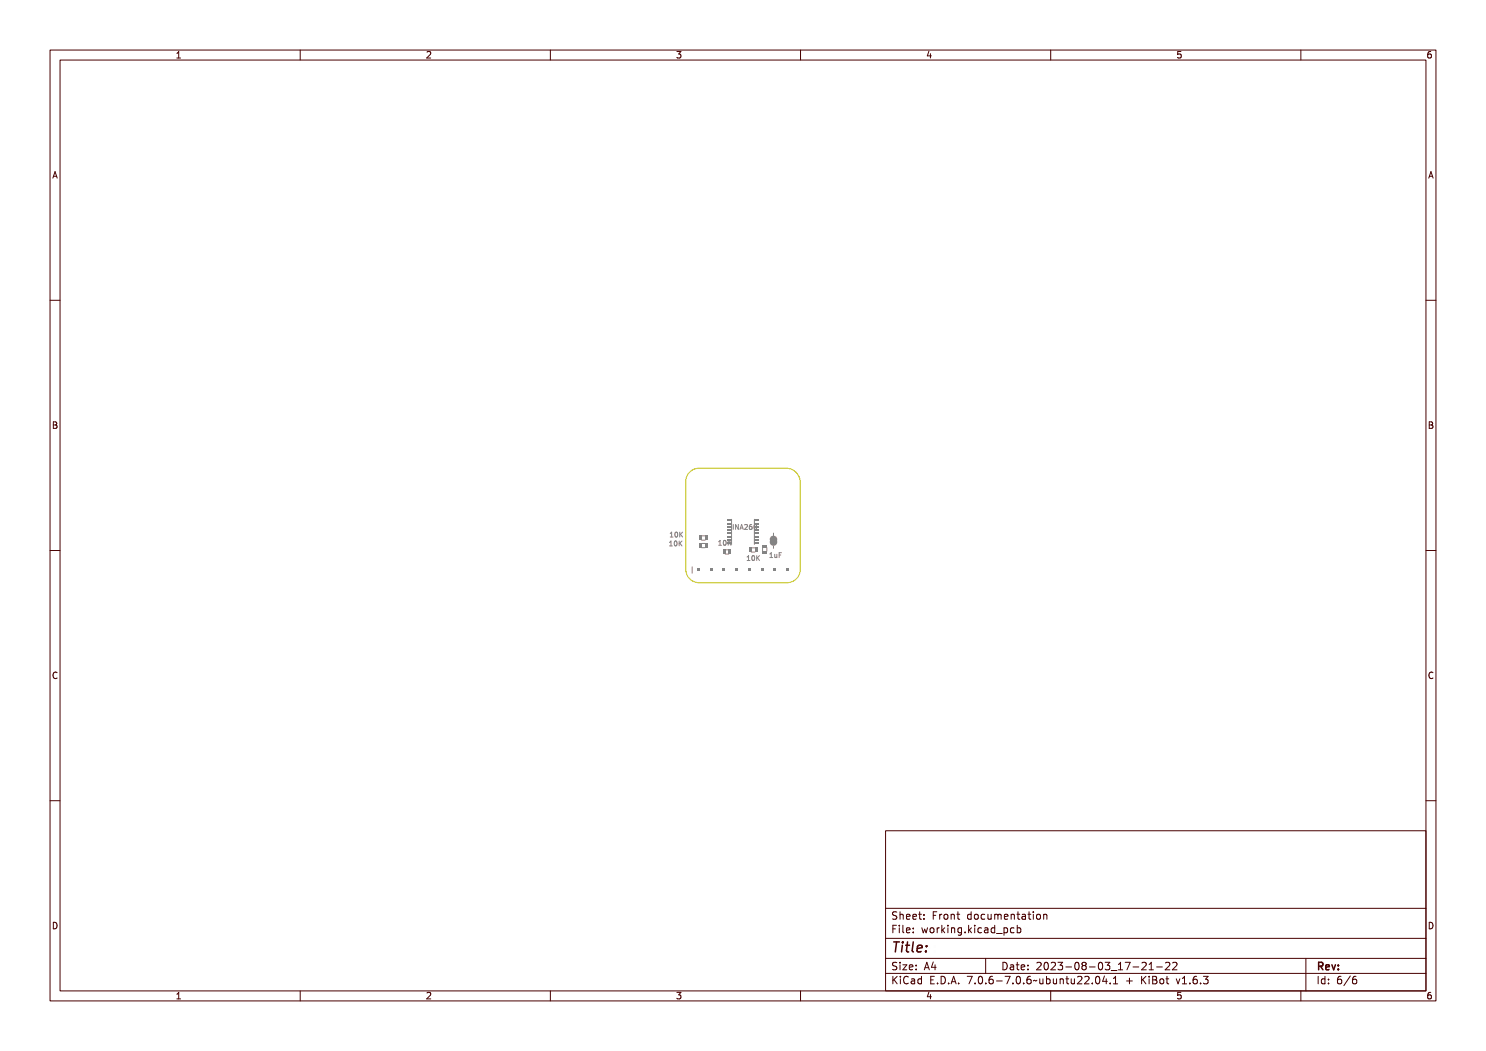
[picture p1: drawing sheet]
<svg xmlns="http://www.w3.org/2000/svg" width="297mm" height="210mm" viewBox="0 0 297 210" stroke-linecap="round" stroke-linejoin="round" font-family="sans-serif">
<g fill="none" stroke="#848484" stroke-width=".2">
<path d="M133.8 109.1h.6M133.9 108.3l-.1 .1M134 107.3h.5M134 106.6h.1M134.3 108.2h.4v.8l.2 .1h-.6l.2-.1v-.7h-.2zM134.4 106.4h.4v.8l.2 .1h-.5l.2-.1v-.7l-.3 .1zM135.1 108.3l.1-.1a.46 .46 0 0 1 .4 .4 .46 .46 0 0 1-.4 .5l-.2-.2zM135.2 106.5l.1-.1a.46 .46 0 0 1 .5 .5 .46 .46 0 0 1-.5 .4l-.1-.2zM135.3 108.3a.39 .39 0 0 1 .2 .3 .39 .39 0 0 1-.2 .4zM135.4 106.5a.39 .39 0 0 1 .2 .4 .39 .39 0 0 1-.2 .3zM135.8 108.2h.1v.4l.6-.4-.4 .4 .4 .5h-.1l-.4-.5-.1 .5h-.1zM135.9 106.4h.2v.4l.5-.4-.3 .4 .3 .5h-.1l-.3-.4-.1 .4h-.2z"/>
<path d="M140.2 107.9h.7M140.2 107.1h.7M143.6 109h.6M143.7 108.2l-.1 .1M144.1 108.1l.4-.1v.9l.2 .1h-.6l.2-.1v-.7h-.2zM144.9 108.1h.1a.46 .46 0 0 1 .4 .4 .46 .46 0 0 1-.4 .5l-.2-.3zM145.1 108.2a.39 .39 0 0 1 .2 .3 .39 .39 0 0 1-.2 .4zM145.6 108h.1v.5l.6-.5-.4 .4 .4 .6h-.1l-.4-.5-.1 .5h-.1zM146.4 104.9h.5l-.2 .1v.7l.2 .1h-.5l.2-.1v-.7zM147.2 104.9h.1l.3 .8v-.8h.2v.9h-.2l-.3-.8v.8h-.1zM148.2 104.9h.1l.3 .9h-.1l-.1-.2h-.3l-.1 .2h-.1zM148.3 105l.1 .5h-.3z"/>
<path d="M148.7 104.9a.37 .37 0 0 1 .6 .2 .37 .37 0 0 1-.3 .5l-.1 .1h.4v.1h-.6l.5-.6a.23 .23 0 0 0-.2-.2 .23 .23 0 0 0-.3 0zM149.3 111.1h.3v.8l.2 .1h-.5l.2-.1v-.7l-.2 .1zM149.6 105l.3-.1 .2 .1a.28 .28 0 0 0-.4 0 .28 .28 0 0 0-.1 .3 .32 .32 0 0 1 .5 .1 .32 .32 0 0 1-.2 .5 .32 .32 0 0 1-.4-.3zM150.1 111.2l.1-.1a.46 .46 0 0 1 .4 .5 .46 .46 0 0 1-.4 .4l-.2-.2zM150.2 111.2a.39 .39 0 0 1 .3 .4 .39 .39 0 0 1-.3 .3zM150.4 105l.1-.1a.46 .46 0 0 1 .4 .4 .46 .46 0 0 1-.4 .5l-.2-.2zM150.5 105a.39 .39 0 0 1 .3 .3 .39 .39 0 0 1-.3 .4zM150.8 111.1h.1v.4l.6-.4-.4 .4 .4 .5h-.2l-.3-.4-.1 .4h-.1zM153.8 110.5h.4v.8l.2 .1h-.6l.2-.1v-.7l-.2 .1zM154.6 110.7h.1v.6l.1 .1 .2-.2v-.5h.1v.7l-.1-.1a.23 .23 0 0 1-.3 .1 .23 .23 0 0 1-.1-.2zM155.4 110.5h.5v.1h-.4v.3h.4v.1h-.4v.4h-.1z"/>
<circle cx="135.3" cy="108.6" r=".09"/>
<circle cx="135.5" cy="106.9" r=".09"/>
<circle cx="145.1" cy="108.5" r=".09"/>
<circle cx="149.8" cy="105.5" r=".21"/>
<circle cx="150.3" cy="111.6" r=".09"/>
<circle cx="150.6" cy="105.3" r=".09"/>
</g>
<g fill="#848484">
<path d="M140.9 107h.5v1h-.5z" fill-rule="evenodd"/>
<path d="M139.7 107h.5v1h-.5z" fill-rule="evenodd"/>
</g>
<path d="M146.2 103.8v5M150.8 103.8v5" fill="none" stroke="#848484" stroke-width=".2"/>
<g fill="#848484">
<path d="M150.8 103.9h.8v.2h-.8z" fill-rule="evenodd"/>
<path d="M145.4 103.9h.8v.2h-.8z" fill-rule="evenodd"/>
<path d="M150.8 104.5h.8v.3h-.8z" fill-rule="evenodd"/>
<path d="M145.4 104.5h.8v.3h-.8z" fill-rule="evenodd"/>
<path d="M150.8 105.2h.8v.2h-.8z" fill-rule="evenodd"/>
<path d="M145.4 105.2h.8v.2h-.8z" fill-rule="evenodd"/>
<path d="M150.8 105.8h.8v.2h-.8z" fill-rule="evenodd"/>
<path d="M145.4 105.8h.8v.2h-.8z" fill-rule="evenodd"/>
<path d="M150.8 106.5h.8v.2h-.8z" fill-rule="evenodd"/>
<path d="M145.4 106.5h.8v.2h-.8z" fill-rule="evenodd"/>
<path d="M150.8 107.1h.8v.3h-.8z" fill-rule="evenodd"/>
<path d="M145.4 107.1h.8v.3h-.8z" fill-rule="evenodd"/>
<path d="M150.8 107.8h.8v.2h-.8z" fill-rule="evenodd"/>
<path d="M150.8 108.4h.8v.2h-.8z" fill-rule="evenodd"/>
</g>
<path d="M140.2 109.4h.7M140.2 108.6h.7" fill="none" stroke="#848484" stroke-width=".2"/>
<g fill="#848484">
<path d="M140.9 108.5h.5v1h-.5z" fill-rule="evenodd"/>
<path d="M139.7 108.5h.5v1h-.5z" fill-rule="evenodd"/>
</g>
<path d="M152.4 109.4v.7M153.3 109.4v.7" fill="none" stroke="#848484" stroke-width=".2"/>
<g fill="#848484">
<path d="M152.4 108.9h.9v.5h-.9z" fill-rule="evenodd"/>
<path d="M152.4 110.1h.9v.5h-.9z" fill-rule="evenodd"/>
</g>
<path d="M150.2 109.5h.7M150.2 110.3h.7" fill="none" stroke="#848484" stroke-width=".2"/>
<g fill="#848484">
<path d="M149.7 109.4h.5v1h-.5z" fill-rule="evenodd"/>
<path d="M150.8 109.4h.5v1h-.5z" fill-rule="evenodd"/>
</g>
<path d="M144.9 110.7h.8M144.9 109.9h.8" fill="none" stroke="#848484" stroke-width=".2"/>
<g fill="#848484">
<path d="M145.6 109.8h.5v1h-.5z" fill-rule="evenodd"/>
<path d="M144.5 109.8h.5v1h-.5z" fill-rule="evenodd"/>
</g>
<path d="M138.3 113.3v1.2" fill="none" stroke="#848484" stroke-width=".2"/>
<g fill="#848484">
<path d="M139.4 113.6h.5v.5h-.5z" fill-rule="evenodd"/>
<path d="M141.9 113.6h.5v.5h-.5z" fill-rule="evenodd"/>
<path d="M144.4 113.6h.5v.5h-.5z" fill-rule="evenodd"/>
<path d="M147 113.6h.5v.5h-.5z" fill-rule="evenodd"/>
<path d="M149.5 113.6h.5v.5h-.5z" fill-rule="evenodd"/>
<path d="M152.1 113.6h.5v.5h-.5z" fill-rule="evenodd"/>
<path d="M154.6 113.6h.5v.5h-.5z" fill-rule="evenodd"/>
<path d="M157.1 113.6h.5v.5h-.5z" fill-rule="evenodd"/>
</g>
<path d="M154.6 106.5v.5M154.6 109.1v.5" fill="none" stroke="#848484" stroke-width=".2"/>
<path d="M154.5 108.3l.1 .1 .1-.1M154.5 107.8l.1-.1 .1 .1" fill="none" stroke="#848484" stroke-width="1.3"/>
<path d="M138 94.2l1-.5 .6-.1h17.7a2.8 2.8 0 0 1 2.6 2.9v17.4a2.6 2.6 0 0 1-2.6 2.5h-17.7a2.67 2.67 0 0 1-2.5-2.8v-17.3a2.6 2.6 0 0 1 .9-2.1z" fill="none" stroke="#c2c200" stroke-width=".2"/>
<g fill="none" stroke="#480000" stroke-width=".2">
<path d="M10 10h277v190h-277zM12 12h273v186h-273zM60 10v2M110 10v2M160 10v2M210 10v2M260 10v2M10 60h2M285 60h2M10 110h2M285 110h2M10 160h2"/>
<path d="M285 160h2M177 166h108v32h-108zM60 198v2M110 198v2M160 198v2M177 181.5h108M177 187.5h108M177 191.5h108M177 194.5h108M178.1 195.2h.2v.6l.6-.6h.3l-.6 .6 .6 .8h-.2l-.5-.7-.2 .2v.5h-.2zM178.2 185h.9v.2h-.7v.4h.6v.2h-.6v.7h-.2zM178.3 182.4l.5-.1h.2v.2a.31 .31 0 0 0-.5-.1 .31 .31 0 0 0 0 .5 .5 .5 0 0 1 .6 .6 .5 .5 0 0 1-.8 .2l-.1-.2a.34 .34 0 0 0 .4 .1 .34 .34 0 0 0 .1-.5 .47 .47 0 0 1-.5-.2 .47 .47 0 0 1 .1-.5z"/>
<path d="M178.3 192.5l.5-.1h.2v.2a.31 .31 0 0 0-.5-.1 .31 .31 0 0 0 0 .5 .5 .5 0 0 1 .6 .6 .5 .5 0 0 1-.8 .2l-.1-.2a.34 .34 0 0 0 .4 .1 .34 .34 0 0 0 .1-.5 .47 .47 0 0 1-.5-.2 .47 .47 0 0 1 .1-.5zM179.4 182.2h.2v.6a.35 .35 0 0 1 .4-.1 .35 .35 0 0 1 .2 .4v.6h-.2v-.8h-.4v.8h-.2zM179.5 185.4h.4v.9h.4v.2h-.9v-.2h.3v-.8h-.2zM179.5 192.8h.4v.9h.4v.1h-.9v-.1h.3v-.8h-.2zM179.5 195.6h.4v.9h.4v.1h-.9v-.1h.3v-.8h-.2zM179.7 184.9h.2v.3h-.2zM179.7 192.3h.2v.3h-.2zM179.7 195.1h.2v.3h-.2zM180.6 184.9h.4v1.3l.4 .1v.2l-.5-.2v-1.2h-.3zM180.6 192.8h.8l-.6 .9h.6v.1h-.8l.6-.9h-.6zM180.7 182.8l.1-.1a.49 .49 0 0 1 .5 0 .49 .49 0 0 1 .2 .5h-.8a.42 .42 0 0 0 .3 .4 .42 .42 0 0 0 .4-.1 .47 .47 0 0 1-.4 .3 .47 .47 0 0 1-.4-.3zM180.7 195.4a.4 .4 0 0 1 .4-.3 .4 .4 0 0 1 .4 .3 .56 .56 0 0 0-.8 .4 .56 .56 0 0 0 .5 .7l.3-.1a.43 .43 0 0 1-.5 .3 .43 .43 0 0 1-.4-.4v-.6z"/>
<path d="M180.8 182.9l.4-.1 .1 .3h-.6zM181.8 195.6l.3-.1a.43 .43 0 0 1 .5 .5v.6h-.1v-.1a.38 .38 0 0 1-.5 .2 .38 .38 0 0 1-.2-.5 .38 .38 0 0 1 .4-.2h.3a.35 .35 0 0 0-.3-.4 .35 .35 0 0 0-.4 .2zM181.9 182.8l.1-.1a.49 .49 0 0 1 .5 0 .49 .49 0 0 1 .2 .5h-.8a.42 .42 0 0 0 .3 .4 .42 .42 0 0 0 .5-.1 .47 .47 0 0 1-.5 .3 .47 .47 0 0 1-.4-.3zM181.9 185.5l.1-.1a.49 .49 0 0 1 .5 0 .49 .49 0 0 1 .2 .5h-.8a.42 .42 0 0 0 .3 .4 .42 .42 0 0 0 .5-.1 .47 .47 0 0 1-.5 .3 .47 .47 0 0 1-.4-.3zM181.9 192.9l.1-.1a.49 .49 0 0 1 .5 0 .49 .49 0 0 1 .2 .5h-.8a.42 .42 0 0 0 .3 .4 .42 .42 0 0 0 .5-.1 .47 .47 0 0 1-.5 .3 .47 .47 0 0 1-.4-.3zM182 196.2l.5-.1a.31 .31 0 0 1-.2 .4 .31 .31 0 0 1-.4-.1zM182 182.9l.4-.1 .1 .3h-.6zM182 185.6l.4-.1 .1 .3h-.6zM182 193l.4-.1 .1 .3h-.6zM183 195.7l.4-.2 .2 .2v-.6h.2v1.5h-.2v-.1a.42 .42 0 0 1-.5 .1 .42 .42 0 0 1-.2-.5zM183.2 195.8l.1-.1a.4 .4 0 0 1 .3 .4 .4 .4 0 0 1-.3 .4l-.2-.2zM183.2 182.3h.2v.4h.4v.1h-.4v.7l.4 .1v.1h-.4l-.1-.1-.1-.8h-.3v-.1h.3z"/>
<path d="M183.3 185.4h.2v.3h-.2zM183.3 186.2h.2v.3h-.2zM183.3 192.8h.2v.3h-.2zM183.3 193.6h.2v.2h-.2zM184.5 182.7h.2v.3h-.2zM184.5 183.5h.2v.2h-.2zM185.2 185.4h.2l.2 .8 .1-.5h.2l.2 .5 .1-.8h.2l-.2 1.1h-.2l-.2-.7-.2 .7h-.1zM185.4 195.2h.9v.2h-.7v.4h.6v.2h-.6v.5h.7v.1h-.9zM185.7 192.4h.2l.5 1.4h-.2l-.1-.3h-.5l-.1 .3h-.2zM185.8 192.6l.2 .7h-.4zM186.6 182.3h.9v.2h-.7v.4h.6v.2h-.6v.6h-.2zM186.8 185.6l.1-.1a.39 .39 0 0 1 .4 .4 .39 .39 0 0 1-.4 .4l-.1-.2z"/>
<path d="M186.9 196.4h.2v.2h-.2zM187.1 192.4h.2v.9h.2v.2h-.2v.3h-.2v-.3h-.6zM187.1 192.6v.7h-.4zM187.8 195.2a.76 .76 0 0 1 .9 .7 .76 .76 0 0 1-.9 .7zM188 195.4a.57 .57 0 0 1 .5 .5 .57 .57 0 0 1-.5 .6zM188 182.7h.2v.2v-.1a.29 .29 0 0 1 .3-.2 .29 .29 0 0 1 .3 .3 .37 .37 0 0 0-.5-.1 .37 .37 0 0 0-.1 .4v.5h-.2zM188 185.4h.2v.2v-.1a.29 .29 0 0 1 .3-.2 .29 .29 0 0 1 .3 .3 .37 .37 0 0 0-.5-.1 .37 .37 0 0 0-.1 .4v.6h-.2zM189.1 184.9h.1v.9l.5-.4h.2l-.4 .4 .5 .7h-.2l-.4-.6-.2 .1v.5h-.1zM189.2 182.9l.1-.1a.39 .39 0 0 1 .4 .4 .39 .39 0 0 1-.4 .4l-.1-.2zM189.3 196.4h.3v.2h-.3zM190.2 182.7h.2v.1a.35 .35 0 0 1 .4-.1 .35 .35 0 0 1 .3 .4v.6h-.2l-.1-.8h-.3l-.1 .8h-.2zM190.3 185.4h.4v.9h.4v.2h-.9v-.2h.4v-.8h-.3z"/>
<path d="M190.5 195.2h.3l.4 1.4h-.2l-.1-.3h-.5l-.1 .3h-.2zM190.6 184.9h.1v.3h-.1zM190.6 195.4l.2 .7h-.4zM191.4 185.4h.2v.1a.35 .35 0 0 1 .4-.1 .35 .35 0 0 1 .3 .4v.7h-.2l-.1-.9h-.3l-.1 .9h-.2zM191.7 182.3h.1v.4h.4v.1h-.4v.7l.4 .1v.1h-.4l-.1-.1v-.8h-.3v-.1h.3zM191.7 196.4h.3v.2h-.3zM192.7 185.5l.3-.2 .3 .2v-.1h.2v1a.53 .53 0 0 1-.8 .4v-.2a.36 .36 0 0 0 .4 .1 .36 .36 0 0 0 .2-.4l-.1 .1a.53 .53 0 0 1-.7-.3 .53 .53 0 0 1 .2-.6zM192.8 185.6l.1-.1a.39 .39 0 0 1 .4 .4 .39 .39 0 0 1-.4 .4l-.1-.2zM193.8 195.2h.9l-.5 1.4h-.2l.5-1.2h-.7zM193.9 182.8l.3-.2 .3 .2v-.6h.2v1.5h-.2v-.1a.42 .42 0 0 1-.6 .1 .42 .42 0 0 1-.1-.5zM194.1 182.8a.4 .4 0 0 1 .4 .4 .4 .4 0 0 1-.4 .4l-.2-.4zM194.1 186.2h.3v.3h-.3z"/>
<path d="M195.1 184.9h.2v.9l.4-.4h.3l-.5 .4 .5 .7h-.2l-.4-.6-.1 .1v.5h-.2zM195.2 182.9l.1-.1a.39 .39 0 0 1 .4 .4 .39 .39 0 0 1-.4 .4l-.1-.2zM195.3 196.4h.3v.2h-.3zM196.3 185.4h.5v.9h.3v.2h-.9v-.2h.4v-.8h-.3zM196.3 195.4a.57 .57 0 0 1 .7 0 .57 .57 0 0 1 .1 .8 .5 .5 0 0 1-.6 .5 .5 .5 0 0 1-.3-.8zM196.4 182.8a.39 .39 0 0 1 .4-.2 .39 .39 0 0 1 .3 .3 .4 .4 0 0 0-.6 0 .4 .4 0 0 0 0 .6 .4 .4 0 0 0 .6 0 .45 .45 0 0 1-.6 .3 .45 .45 0 0 1-.3-.6zM196.5 195.4a.61 .61 0 0 1 .4 1l-.1 .1a.61 .61 0 0 1-.4-1zM196.6 184.9h.2v.3h-.2zM197 191.5v3M197.4 182.7h.2v.8l.2 .1 .3-.2v-.7h.2v1h-.2v-.1a.35 .35 0 0 1-.4 .2 .35 .35 0 0 1-.3-.5zM197.6 185.5a.39 .39 0 0 1 .4-.2 .39 .39 0 0 1 .3 .3 .4 .4 0 0 0-.6 0 .4 .4 0 0 0 0 .6 .4 .4 0 0 0 .6 0 .45 .45 0 0 1-.6 .3 .45 .45 0 0 1-.3-.6zM197.7 196.4h.3v.2h-.3z"/>
<path d="M198.6 182.7l.5 .1 .3-.1 .2 1h-.2l-.1-.9-.2 .1v.8h-.1l-.2-.9-.1 .9h-.1zM198.7 185.4l.2-.1a.43 .43 0 0 1 .6 .5v.7h-.2v-.2a.38 .38 0 0 1-.5 .2 .38 .38 0 0 1-.2-.5 .38 .38 0 0 1 .5-.2h.2a.35 .35 0 0 0-.3-.4 .35 .35 0 0 0-.3 .2zM198.7 195.4a.38 .38 0 0 1 .4-.3 .38 .38 0 0 1 .3 .3 .43 .43 0 0 0-.5 0 .43 .43 0 0 0-.1 .5 .46 .46 0 0 1 .7 .1 .46 .46 0 0 1-.2 .6 .46 .46 0 0 1-.7-.2zM198.8 186l.5-.1a.31 .31 0 0 1-.1 .4 .31 .31 0 0 1-.4-.1zM199.9 185.5l.3-.2 .3 .2v-.6h.2v1.6h-.2v-.2a.42 .42 0 0 1-.5 .1 .42 .42 0 0 1-.2-.5zM199.9 182.8l.2-.1a.49 .49 0 0 1 .5 0 .49 .49 0 0 1 .1 .5h-.7a.42 .42 0 0 0 .2 .4 .42 .42 0 0 0 .5-.1 .47 .47 0 0 1-.4 .3 .47 .47 0 0 1-.5-.3zM200 196h.5v.2h-.5zM200 185.6l.1-.1a.39 .39 0 0 1 .4 .4 .39 .39 0 0 1-.4 .4l-.1-.2zM200.1 182.9l.3-.1 .2 .3h-.6zM200.1 192.4a.76 .76 0 0 1 1 .7 .76 .76 0 0 1-1 .7zM200.3 192.6a.57 .57 0 0 1 .6 .5 .57 .57 0 0 1-.6 .6zM200.9 186.8l1.2 .1z"/>
<path d="M201 195.2h.9l-.5 1.4h-.2l.5-1.2h-.7zM201.1 182.7h.1v.1a.35 .35 0 0 1 .5-.1 .35 .35 0 0 1 .2 .4v.6h-.2v-.8h-.4l-.1 .8h-.1zM201.4 192.8l.3-.1a.43 .43 0 0 1 .5 .5v.6h-.1v-.1a.38 .38 0 0 1-.5 .2 .38 .38 0 0 1-.2-.5 .38 .38 0 0 1 .4-.2h.3a.35 .35 0 0 0-.3-.4 .35 .35 0 0 0-.4 .2zM201.6 193.4l.5-.1a.31 .31 0 0 1-.2 .4 .31 .31 0 0 1-.4-.1zM202.2 185.4h.2v.1a.53 .53 0 0 1 .8 .3 .53 .53 0 0 1-.6 .7l-.2-.2v.6h-.2zM202.5 182.3h.2v.4h.4v.1h-.4v.7l.4 .1v.1h-.4l-.2-.1v-.8h-.3v-.1h.3zM202.5 185.6l.1-.1a.4 .4 0 0 1 .4 .4 .4 .4 0 0 1-.4 .4l-.2-.2zM202.5 196.4h.3v.2h-.3zM202.8 192.4h.2v.4h.4v.1h-.4v.7l.4 .1v.1h-.4l-.2-.1v-.8h-.3v-.1h.3zM203.5 182.7l.3-.1a.43 .43 0 0 1 .5 .5v.6h-.2v-.1a.38 .38 0 0 1-.5 .2 .38 .38 0 0 1-.2-.5 .38 .38 0 0 1 .5-.2h.2a.35 .35 0 0 0-.2-.4 .35 .35 0 0 0-.4 .2zM203.5 195.4a.57 .57 0 0 1 .8 0 .57 .57 0 0 1 0 .8 .5 .5 0 0 1-.6 .5 .5 .5 0 0 1-.3-.8zM203.6 185.5a.39 .39 0 0 1 .4-.2 .39 .39 0 0 1 .3 .3 .4 .4 0 0 0-.5 0 .4 .4 0 0 0 0 .6 .4 .4 0 0 0 .5 0 .45 .45 0 0 1-.6 .3 .45 .45 0 0 1-.2-.6z"/>
<path d="M203.7 183.3l.4-.1a.31 .31 0 0 1-.1 .4 .31 .31 0 0 1-.4-.1zM203.7 195.4a.61 .61 0 0 1 .4 1l-.1 .1a.61 .61 0 0 1-.3-1zM203.9 192.9l.1-.1a.49 .49 0 0 1 .5 0 .49 .49 0 0 1 .2 .5h-.8a.42 .42 0 0 0 .3 .4 .42 .42 0 0 0 .5-.1 .47 .47 0 0 1-.5 .3 .47 .47 0 0 1-.4-.3zM204 193l.4-.1 .1 .3h-.6zM204.7 184.9h.1v.6a.53 .53 0 0 1 .8 .3 .53 .53 0 0 1-.6 .7l-.2-.2v.2h-.1zM204.9 182.3h.2v.4h.4v.1h-.4v.7l.4 .1v.1h-.4l-.2-.1v-.8h-.3v-.1h.3zM204.9 185.6l.1-.1a.39 .39 0 0 1 .4 .4 .39 .39 0 0 1-.4 .4l-.1-.2zM204.9 196.4h.3v.2h-.3zM205.3 192.8h.2v.3h-.2zM205.3 193.6h.2v.2h-.2zM205.9 182.7h.5v.9h.3v.1h-.9v-.1h.4v-.8h-.3zM205.9 195.4a.38 .38 0 0 1 .4-.3 .38 .38 0 0 1 .3 .3 .43 .43 0 0 0-.5 0 .43 .43 0 0 0-.1 .5 .46 .46 0 0 1 .7 .1 .46 .46 0 0 1-.2 .6 .46 .46 0 0 1-.6-.2z"/>
<path d="M206.2 182.2h.2v.3h-.2zM207 196l1-.1a.49 .49 0 0 1-.8 .1l-.2 .2zM207.3 182.9l.1-.1a.39 .39 0 0 1 .4 .4 .39 .39 0 0 1-.4 .4l-.2-.2zM207.4 192.5a.53 .53 0 0 1 .8 .1 .53 .53 0 0 1-.3 .7l-.3 .4h.7v.1h-.9l.3-.5a.4 .4 0 0 0 .3-.4 .4 .4 0 0 0-.3-.4l-.3 .2zM208.3 182.7h.1v.1a.35 .35 0 0 1 .5-.1 .35 .35 0 0 1 .2 .4v.6h-.2v-.8h-.4l-.1 .8h-.1zM208.3 195.6h.1l.1 .8 .2 .1 .2-.2v-.7h.2v1h-.2v-.1a.35 .35 0 0 1-.4 .2 .35 .35 0 0 1-.2-.5zM208.7 192.6a.57 .57 0 0 1 .7 0 .57 .57 0 0 1 .1 .8 .5 .5 0 0 1-.6 .5 .5 .5 0 0 1-.3-.8zM208.9 192.6a.61 .61 0 0 1 .3 1l-.1 .1a.61 .61 0 0 1-.3-1zM209.5 195.1h.2v.6a.53 .53 0 0 1 .7 .3 .53 .53 0 0 1-.6 .7l-.1-.2v.1h-.2zM209.7 195.8l.1-.1a.4 .4 0 0 1 .4 .4 .4 .4 0 0 1-.4 .4l-.1-.2zM209.8 192.5a.53 .53 0 0 1 .8 .1 .53 .53 0 0 1-.3 .7l-.3 .4h.7v.1h-.9l.3-.5a.4 .4 0 0 0 .3-.4 .4 .4 0 0 0-.3-.4l-.3 .2zM210 198v2"/>
<path d="M210.7 195.6h.2v.8l.2 .1 .2-.2v-.7h.2v1h-.2v-.1a.35 .35 0 0 1-.4 .2 .35 .35 0 0 1-.2-.5zM211 192.4a.46 .46 0 0 1 .6 0 .46 .46 0 0 1 .1 .6l-.1 .1a.47 .47 0 0 1 .2 .7 .47 .47 0 0 1-.7 0l-.1-.2a.35 .35 0 0 0 .5 .1 .35 .35 0 0 0 0-.5h-.3v-.2a.29 .29 0 0 0 .4-.1 .29 .29 0 0 0-.1-.4 .29 .29 0 0 0-.4 .1h-.1zM211.9 195.6h.2v.1a.35 .35 0 0 1 .4-.1 .35 .35 0 0 1 .2 .4v.6h-.2v-.8h-.4v.8h-.2zM212.4 193.2h.5v.2h-.5zM213.3 195.2h.2v.4h.4v.1h-.4v.7l.4 .1v.1h-.4l-.2-.1v-.8h-.3v-.1h.3zM213.5 192.6a.57 .57 0 0 1 .7 0 .57 .57 0 0 1 .1 .8 .5 .5 0 0 1-.6 .5 .5 .5 0 0 1-.3-.8zM213.7 192.6a.61 .61 0 0 1 .3 1v.1a.61 .61 0 0 1-.4-1zM214.3 195.6h.2v.8l.2 .1 .2-.2v-.7h.2v1h-.2v-.1a.35 .35 0 0 1-.4 .2 .35 .35 0 0 1-.2-.5zM214.7 192.5a.41 .41 0 0 1 .7-.1 .41 .41 0 0 1-.2 .7 .42 .42 0 0 1 .2 .6 .42 .42 0 0 1-.7 0 .42 .42 0 0 1 .2-.6l-.3-.2zM215.5 195.3a.53 .53 0 0 1 .8 .1 .53 .53 0 0 1-.3 .7l-.3 .4h.6v.1h-.9l.4-.5a.4 .4 0 0 0 .3-.4 .4 .4 0 0 0-.3-.4l-.3 .2zM216 193.2h.5v.2h-.5zM216.7 195.3a.53 .53 0 0 1 .8 .1 .53 .53 0 0 1-.3 .7l-.3 .4h.6v.1h-.9l.4-.5a.4 .4 0 0 0 .3-.4 .4 .4 0 0 0-.3-.4l-.3 .2z"/>
<path d="M217.1 192.6a.57 .57 0 0 1 .7 0 .57 .57 0 0 1 .1 .8 .5 .5 0 0 1-.6 .5 .5 .5 0 0 1-.3-.8zM217.3 192.6a.61 .61 0 0 1 .3 1v.1a.61 .61 0 0 1-.4-1zM218.2 196.4h.2v.2h-.2zM218.2 192.4a.46 .46 0 0 1 .6 0 .46 .46 0 0 1 .1 .6l-.1 .1a.47 .47 0 0 1 .2 .7 .47 .47 0 0 1-.7 0l-.1-.2a.35 .35 0 0 0 .5 .1 .35 .35 0 0 0 0-.5h-.3v-.2a.29 .29 0 0 0 .4-.1 .29 .29 0 0 0-.1-.4 .29 .29 0 0 0-.4 .1h-.1zM219.2 195.4a.57 .57 0 0 1 .7 0 .57 .57 0 0 1 .1 .8 .5 .5 0 0 1-.7 .5 .5 .5 0 0 1-.3-.8zM219.2 194.2l1.3 .1zM219.4 195.4a.61 .61 0 0 1 .3 1l-.1 .1a.61 .61 0 0 1-.3-1zM220.7 192.5l.5-.1v1.3h.3v.1h-.8v-.1h.3v-1.1h-.3zM220.8 195.2h.2v.9h.2v.2h-.2v.3h-.2v-.3h-.6zM220.8 195.4v.7h-.4zM221.8 196.4h.2v.2h-.2zM221.8 192.4h.9l-.5 1.4h-.2l.5-1.2h-.7z"/>
<path d="M222.8 195.3l.5-.1v1.3h.3v.1h-.8v-.1h.3v-1.1h-.3zM223.2 193.2h.5v.2h-.5zM224.2 192.5a.53 .53 0 0 1 .8 .1 .53 .53 0 0 1-.3 .7l-.3 .4h.7v.1h-.9l.3-.5a.4 .4 0 0 0 .4-.4 .4 .4 0 0 0-.4-.4l-.3 .2zM225.4 195.5h.2v.4h.4v.2h-.4v.4h-.2v-.4h-.4v-.2h.4zM225.5 192.5l.5-.1v1.3h.3v.1h-.8v-.1h.3v-1.1h-.3zM226.8 193.2h.5v.2h-.5zM227.5 195.2h.2v.6l.6-.6h.2l-.6 .6 .6 .8h-.2l-.5-.7-.1 .2v.5h-.2zM227.8 192.5a.53 .53 0 0 1 .8 .1 .53 .53 0 0 1-.2 .7l-.4 .4h.7v.1h-.9l.3-.5a.4 .4 0 0 0 .4-.4 .4 .4 0 0 0-.4-.4l-.3 .2zM228.8 195.6h.4v.9h.4v.1h-.9v-.1h.4v-.8h-.3zM229 192.5a.53 .53 0 0 1 .8 .1 .53 .53 0 0 1-.2 .7l-.4 .4h.7v.1h-.9l.3-.5a.4 .4 0 0 0 .4-.4 .4 .4 0 0 0-.4-.4l-.3 .2zM229.1 195.1h.1v.3h-.1zM229.9 195.2h.4a.35 .35 0 0 1 .5 .2 .35 .35 0 0 1-.3 .5 .41 .41 0 0 1 .3 .5 .41 .41 0 0 1-.5 .2h-.4z"/>
<path d="M230.1 196h.2a.27 .27 0 0 1 .3 .2 .27 .27 0 0 1-.3 .3h-.2zM230.1 195.4h.2a.23 .23 0 0 1 .3 .2 .23 .23 0 0 1-.3 .2h-.2zM231.2 193.2h1.1M231.3 195.8l.1-.1a.39 .39 0 0 1 .4 .4 .39 .39 0 0 1-.4 .4l-.1-.2zM232.6 195.2h.1v.4h.4v.1h-.4l.1 .7 .3 .1v.1h-.3l-.2-.1v-.8h-.3v-.1h.3zM233 192.4l.5-.1 .3 .4-.9 1.1h.9M234.4 192.4l.6-.1 .2 .4-.9 1.1h.9M234.6 195.6h.2l.3 .9 .4-.9h.2l-.4 1h-.3zM236 195.3l.5-.1v1.3h.3v.1h-.8v-.1h.3v-1.1h-.3zM237.4 196.4h.3v.2h-.3zM238.4 195.4a.38 .38 0 0 1 .4-.3 .38 .38 0 0 1 .3 .3 .43 .43 0 0 0-.5 0 .43 .43 0 0 0-.1 .5 .46 .46 0 0 1 .7 .1 .46 .46 0 0 1-.2 .6 .46 .46 0 0 1-.7-.2zM239.8 196.4h.3v.2h-.3z"/>
<path d="M240.7 195.2a.46 .46 0 0 1 .6 0 .46 .46 0 0 1 .1 .6l-.1 .1a.47 .47 0 0 1 .2 .7 .47 .47 0 0 1-.7 0l-.1-.2a.35 .35 0 0 0 .5 .1 .35 .35 0 0 0 0-.5l-.3-.1v-.1a.29 .29 0 0 0 .4-.1 .29 .29 0 0 0-.1-.4 .29 .29 0 0 0-.4 .1h-.1zM260 198v2M261 191.5v6.5M263.2 195.2h.8v.2h-.3v1.1h.3v.1h-.8v-.1h.3v-1.1h-.3zM264.4 195.7l.3-.2 .3 .2v-.6h.2v1.5h-.2v-.1a.42 .42 0 0 1-.5 .1 .42 .42 0 0 1-.2-.5zM264.6 195.8l.1-.1a.4 .4 0 0 1 .3 .4 .4 .4 0 0 1-.3 .4l-.2-.2zM265.9 195.6h.2v.3h-.2zM265.9 196.4h.2v.2h-.2zM268.1 195.4a.38 .38 0 0 1 .3-.3 .38 .38 0 0 1 .4 .3 .43 .43 0 0 0-.5 0 .43 .43 0 0 0-.2 .5 .46 .46 0 0 1 .7 .1 .46 .46 0 0 1-.2 .6 .46 .46 0 0 1-.6-.2zM269.9 195.2h.2l-.8 1.6h-.2zM270.5 195.4a.38 .38 0 0 1 .4-.3 .38 .38 0 0 1 .3 .3 .43 .43 0 0 0-.5 0 .43 .43 0 0 0-.2 .5 .46 .46 0 0 1 .7 .1 .46 .46 0 0 1-.2 .6 .46 .46 0 0 1-.6-.2z"/>
<circle cx="187" cy="185.9" r=".53"/>
<circle cx="189.4" cy="183.2" r=".53"/>
<circle cx="195.4" cy="183.2" r=".53"/>
<circle cx="196.7" cy="195.9" r=".13"/>
<circle cx="199.1" cy="196.2" r=".32"/>
<circle cx="203.9" cy="195.9" r=".13"/>
<circle cx="206.3" cy="196.2" r=".32"/>
<circle cx="207.4" cy="183.2" r=".53"/>
<circle cx="209" cy="193.1" r=".13"/>
<circle cx="213.8" cy="193.1" r=".13"/>
<circle cx="215" cy="193.4" r=".29"/>
<circle cx="215" cy="192.8" r=".25"/>
<circle cx="217.4" cy="193.1" r=".13"/>
<circle cx="219.5" cy="195.9" r=".13"/>
<circle cx="231.5" cy="196.1" r=".53"/>
<circle cx="238.8" cy="196.2" r=".32"/>
<circle cx="268.5" cy="196.2" r=".32"/>
<circle cx="270.9" cy="196.2" r=".32"/>
</g>
<g fill="none" stroke="#480000" stroke-width=".3">
<path d="M178.1 188.4h1.4v.2h-.6v1.7h-.2v-1.7h-.6zM179.9 188.8h.7v1.3h.4v.2h-1.2v-.2h.5v-1.1h-.4zM180.3 188.3h.3v.3h-.3zM181.8 188.4h.2v.4h.6v.2h-.6v1l.6 .1v.2a.55 .55 0 0 1-.8-.5v-.8h-.4v-.2h.4zM183 188.3h.6l.1 1.6 .1 .2h.4v.2a.54 .54 0 0 1-.8-.5v-1.4h-.4zM184.8 189a.65 .65 0 0 1 .8-.1 .65 .65 0 0 1 .3 .7h-1.1a.56 .56 0 0 0 .4 .5 .56 .56 0 0 0 .6-.1v.2a.81 .81 0 0 1-1.1-.1 .81 .81 0 0 1 .1-1.1zM185 189.1l.4-.1 .2 .4h-.8zM186.7 188.9h.3v.4h-.3zM186.7 189.9h.3v.4h-.3zM263.1 192.4a.73 .73 0 0 1 .9 .2v.3l-.3 .3 .5 .6h-.2l-.3-.4-.2-.2h-.2v.6h-.2zM263.3 192.6h.2a.26 .26 0 0 1 .3 .2 .26 .26 0 0 1-.2 .3h-.3zM264.5 192.9l.1-.1a.49 .49 0 0 1 .5 0 .49 .49 0 0 1 .2 .5h-.8a.42 .42 0 0 0 .3 .4 .42 .42 0 0 0 .4-.1 .47 .47 0 0 1-.4 .3 .47 .47 0 0 1-.4-.3z"/>
<path d="M264.6 193l.3-.1 .2 .3h-.6zM265.5 192.8h.2l.3 .9 .3-.9h.2l-.4 1h-.2zM267.1 192.8h.2v.3h-.2zM267.1 193.6h.2v.2h-.2z"/>
</g>
<text font-size="2.7" fill="#480000" x="178" y="190.3">Title:</text>
<g font-size="2" fill="#480000">
<text x="178" y="183.7">Sheet: Front documentation</text>
<text x="178" y="186.5">File: working.kicad_pcb</text>
<text x="178" y="193.9">Size: A4</text>
<text x="178" y="196.6">KiCad E.D.A. 7.0.6-7.0.6~ubuntu22.04.1 + KiBot v1.6.3</text>
<text x="200" y="193.9">Date: 2023-08-03_17-21-22</text>
<text x="263" y="196.6">Id: 6/6</text>
<text x="263" y="193.9">Rev:</text>
</g>
<g font-size="1.7" fill="#480000">
<text x="35" y="11.7">1</text>
<text x="85" y="11.7">2</text>
<text x="135" y="11.7">3</text>
<text x="185" y="11.7">4</text>
<text x="235" y="11.7">5</text>
<text x="285" y="11.7">6</text>
<text x="10.5" y="35.7">A</text>
<text x="285.5" y="35.7">A</text>
<text x="10.5" y="85.6">B</text>
<text x="285.5" y="85.6">B</text>
<text x="10.5" y="135.7">C</text>
<text x="285.5" y="135.7">C</text>
<text x="10.5" y="185.6">D</text>
<text x="285.5" y="185.6">D</text>
<text x="35" y="199.7">1</text>
<text x="85" y="199.7">2</text>
<text x="135" y="199.7">3</text>
<text x="185" y="199.7">4</text>
<text x="235" y="199.7">5</text>
<text x="285" y="199.7">6</text>
</g>
<g font-size="1.3" fill="#848484">
<text x="134.3" y="107.3">10K</text>
<text x="146.3" y="105.8">INA260</text>
<text x="134.2" y="109.1">10K</text>
<text x="144" y="109">10K</text>
<text x="149.1" y="112">10K</text>
<text x="153.7" y="111.4">1uF</text>
</g>
</svg>
